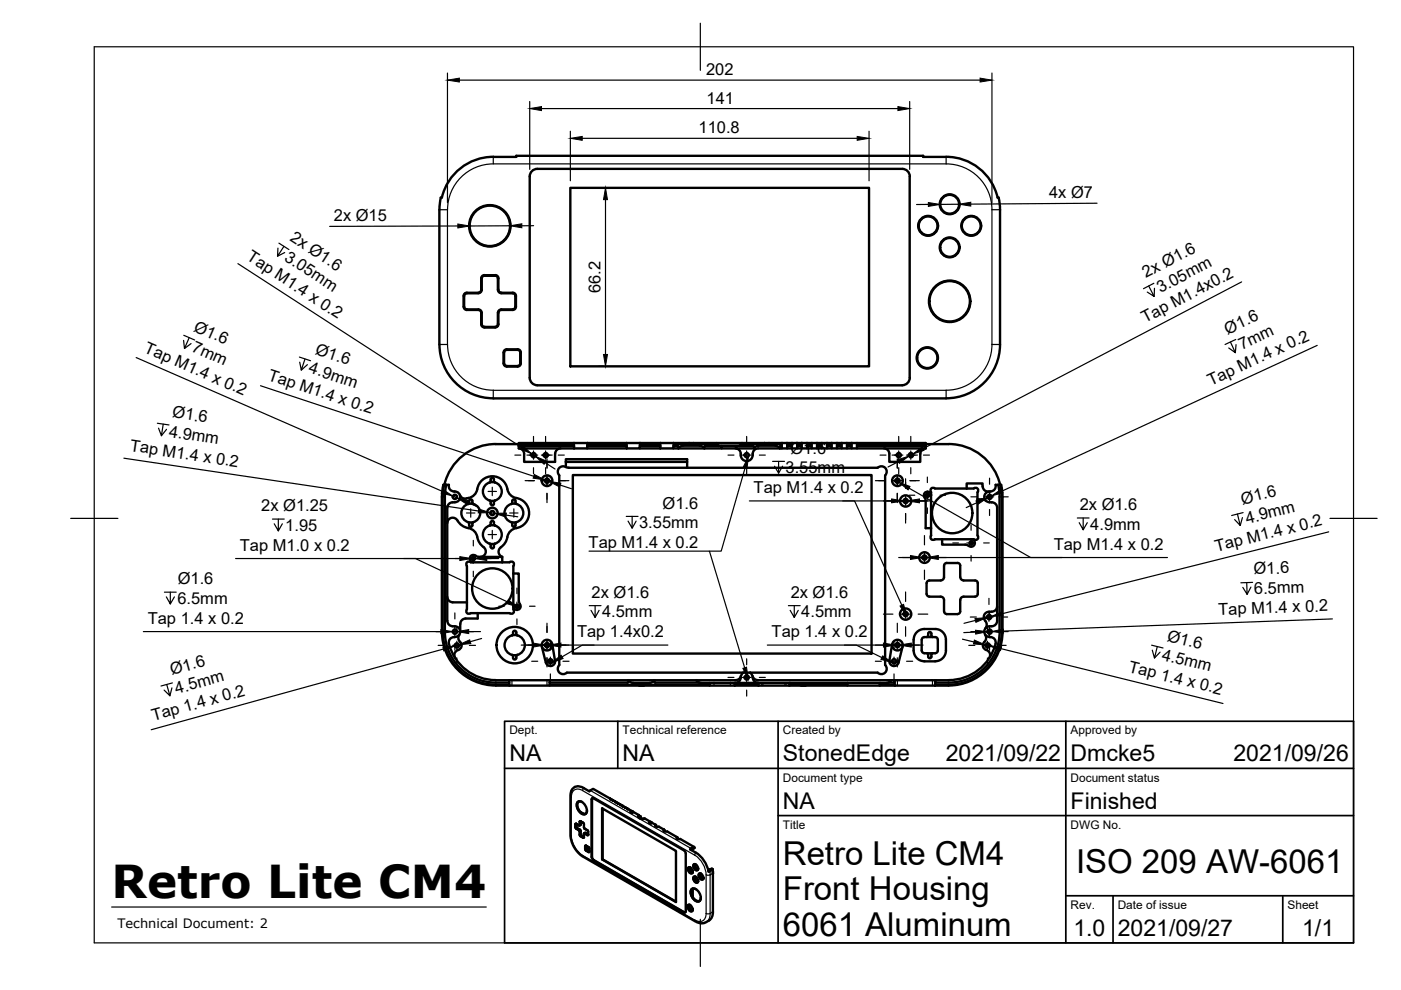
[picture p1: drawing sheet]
<svg xmlns="http://www.w3.org/2000/svg" width="297mm" height="210mm" viewBox="0 0 297 210" stroke-linecap="round" stroke-linejoin="round" font-family="sans-serif">
<!-- layer: Visible -->
<g fill="none" stroke="#000" stroke-width=".51">
<path d="M104.6 33.3h4.9v-.3h86.2v.3h4.9M104.6 33.2a11.2 11.2 0 0 0-10.9 8.7M112.6 36.5l.8-.6 .5-.1h77.4a1.57 1.57 0 0 1 1.6 1.6v42.7a1.63 1.63 0 0 1-1.6 1.6h-77.4a1.6 1.6 0 0 1-1.6-1.6v-42.7zM120.9 39.8h63.4v37.9h-63.4zM200.6 33.2a11.2 11.2 0 0 1 10.9 8.7M93.2 44.5v28.5M93.5 41.9h.2M93.5 41.9l-.3 2.6M102 59v2.5M102.1 59v2.5M102.2 59l.2-.5h.3h2.3h.3l.3 .5M102.7 58.3h2.3"/>
<path d="M102.7 58.3a.69 .69 0 0 0-.7 .7M105 58.3a.69 .69 0 0 1 .7 .7M105.6 59v2.5M105.7 59v2.5M211.5 41.9h.2M211.7 41.9l.3 2.6v28.5a11.4 11.4 0 0 1-11.4 11.4M93.2 73a11.4 11.4 0 0 0 11.4 11.4M99 65.6h2.4a.71 .71 0 0 1 .7 .7l.1 2.4 .2 .5 .3 .1M102 61.5a.64 .64 0 0 1-.6 .6h-2.4a.69 .69 0 0 0-.7 .7v2.2a.69 .69 0 0 0 .7 .7h2.4a.6 .6 0 0 1 .6 .6v2.4a.69 .69 0 0 0 .7 .7h2.3a.72 .72 0 0 0 .7-.7M102.1 61.5a.75 .75 0 0 1-.7 .7h-2.4l-.5 .3-.1 2.5 .1 .3 .5 .3M102.7 69.3h2.3M105.6 66.3v2.4l-.3 .5-.3 .1"/>
<path d="M105.6 61.5a.75 .75 0 0 0 .7 .7h2.4l.5 .3 .1 2.5-.3 .5-.3 .1M105.7 66.3v2.4M105.7 61.5a.6 .6 0 0 0 .6 .6h2.4a.65 .65 0 0 1 .7 .6v2.3a.69 .69 0 0 1-.7 .7h-2.4a.6 .6 0 0 0-.6 .6M106.9 74.8v2.2M106.9 74.7l.1-.2 .4-.3 2.6 .1 .3 .5v2.2l-.1 .3-.5 .3h-2.2l-.3-.1-.3-.5M107.4 74.1h2.3M107.5 74.1a.69 .69 0 0 0-.7 .7v2.2a.69 .69 0 0 0 .6 .7h2.3a.69 .69 0 0 0 .7-.7v-2.2a.65 .65 0 0 0-.7-.7M108.7 65.6h-2.4a.71 .71 0 0 0-.7 .7M104.6 84.5h96M105.1 94.2h4.9M105.1 94.1a11.2 11.2 0 0 0-10.9 8.7M110 94.6v.5h11.7"/>
<path d="M110 94.6h11.7M110 95.1a1.13 1.13 0 0 1 1.1 1.1v1.7h6.6v-1.7M118.8 95.1a1.13 1.13 0 0 0-1.1 1.1M120 97.9v-.5h25.7v1.8M120 97.9h25.7M120 97.9v1.1M120 99h.1M120 99a1.14 1.14 0 0 0-1.5 .3 1.14 1.14 0 0 0 .1 1.5v40.2a1.13 1.13 0 0 0 0 1.6 1.13 1.13 0 0 0 1.6 0M120 99l.6 .2h65.5a1.13 1.13 0 0 1 1.6 0 1.13 1.13 0 0 1 0 1.6v40.2a1.13 1.13 0 0 1 0 1.6 1.13 1.13 0 0 1-1.6 0M121.7 93.9h2.8M121.7 94.1h-11.7v.5M121.7 93.9h-11.7v.2"/>
<path d="M121.7 94.1v1M121.7 93.9v.2M121.7 95.1h2.8v-.5h8.4v.5M124.5 95.1h8.4M124.5 93.9h8.3M124.5 93.9v.2M124.5 94.1v.5M124.5 94.1h8.3M132.8 94.1v.5M132.8 93.9h2.9M132.9 93.9l-.1 .2M135.7 95.1h4.3"/>
<path d="M135.7 94.1v.5M135.7 94.1h4.3M135.7 93.9h4.3M135.7 93.9v.2M140 93.9h6.1M140 94.1v1M140 93.9v.2M140 94.6h-4.3v.5h-2.8M142.8 93.9v.2M142.8 94.1v.5M142.8 94.1h9.2M143.6 94.6h-.8v.5h-2.8"/>
<path d="M143.6 94.5l.3 .2v.3M143.9 95l-.1 .1M143.9 95l.4-.4 .5-.1h3.6l.5 .1 .4 .4M146.1 93.9h1zM147.1 93.9h4.7l.2 .2M149.3 95v.1M151.8 93.9h5.5M152 94.1l.4 .5M152.4 94.5h4.4M153 94.6l-3.5-.1-.2 .2v.3M153 94.6v.5h-10.2M153 94.6h6.6"/>
<path d="M156.1 94.6v.5h-3.1M156.8 94.6l.4-.5h8.6v.5M159.6 94.5l.3 .2v.3M159.9 95l.4-.4 .5-.1h3.6l.5 .1 .4 .4M159.9 95l-3.8 .1M162.1 93.9h1zM162.1 93.9h-4.8l-.1 .2M163.1 93.9h2.7M165.3 95l.1 .1M165.8 94.6h-.4l-.1 .4M165.8 94.6v.5M165.8 93.9h1.1"/>
<path d="M165.8 93.9v.2M166.9 93.9h1M166.9 93.9v.2M166.9 94.6v-.5h1v.5M166.9 95.1v-.5h1v.5M167.9 93.9h1.1M167.9 93.9v.2M169 93.9h2.1M169 93.9v.2M169 94.6v-.5h1v.5M169 95.1v-.5h1v.5M170 93.9v.2"/>
<path d="M171.1 93.9v.2M171.1 93.9h1M171.1 94.6v-.5h1v.5M171.1 95.1v-.5h1v.5M172.1 93.9h1.1M172.1 93.9v.2M173.2 93.9v.2M173.2 93.9h1M173.2 94.6v-.5h1v.5M173.2 95.1v-.5h1v.5M174.2 93.9h1.1M174.2 93.9v.2"/>
<path d="M175.3 93.9v.2M175.3 93.9h1M175.3 94.6v-.5h1v.5M175.3 95.1v-.5h1v.5M176.3 93.9h1.1M176.4 93.9l-.1 .2M177.4 93.9l.1 .2M177.4 93.9h1.1M177.5 94.6v-.5h.9v.5M177.5 94.6h.9v.5M177.5 94.6v.5M178.5 93.9h2.1"/>
<path d="M178.5 93.9v.2M179.6 93.9v.2M179.6 94.6v-.5h1v.5M179.6 95.1v-.5h1v.5M180.6 93.9h15.7v.2M180.6 93.9v.2M181.7 93.9v.2M181.7 94.6v-.5h14.6v.5M187.4 95.1a1.13 1.13 0 0 1 1.2 1.1v1.7h6.5v-1.7a1.18 1.18 0 0 1 1.2-1.1M196.3 95.1h-35.6a1.21 1.21 0 0 0-1.1 1.4 1.27 1.27 0 0 1-1.4 1.3 1.27 1.27 0 0 1-1.1-1.6 1.13 1.13 0 0 0-1.2-1.1M196.3 94.6h-14.6v.5M196.3 94.2h4.8"/>
<path d="M196.3 94.6v.5M201.1 94.1a11.2 11.2 0 0 1 10.9 8.7M93.7 105.4v28.5M94.2 102.8l-.3 2.5v28.6a11.3 11.3 0 0 0 11.2 11.3h2.9v-.5M94.6 102.8l-.3 2.6v28.5a10.8 10.8 0 0 0 10.8 10.8h2.9v-.5M95.1 102.8h-1.1l-.3 2.6M95.2 102.8a1.17 1.17 0 0 0 1.2 1.4M96.4 106.5a1.24 1.24 0 0 0-1.6 1.1v24a1.29 1.29 0 0 0 1.6 1.2M96.4 104.2a1.13 1.13 0 0 1 1.2 1.2 1.13 1.13 0 0 1-1.2 1.1M97 110.3a1.13 1.13 0 0 0-1.3-.5 1.13 1.13 0 0 0-.9 1.1M97 110.3l1 1.1 1.3 .6M97.5 105a1.27 1.27 0 0 0 1.8 .6"/>
<path d="M99.3 110.7l.1 .1 .1 .6a.35 .35 0 0 0 .3 .3 .35 .35 0 0 0 .4-.3M99.3 106.9a2 2 0 0 1 2.5 1.9 2 2 0 0 1-2.5 1.9M99.3 106.9a2 2 0 0 0-1.5 1.9 2 2 0 0 0 1.5 1.9M99.3 112a2.47 2.47 0 0 1 2 2.4 3.2 3.2 0 0 0 1.2 1.6M100.1 106.2v.4M100.1 111v.4M100.2 106.6l.2 .3M100.2 106.2a.35 .35 0 0 0-.4-.3 .35 .35 0 0 0-.3 .3v.4l-.2 .3M100.4 110.7l-.2 .3M101.5 118.1h5v1.1M101.5 118.1l-.5-.1a.79 .79 0 0 0-1.3 0 .79 .79 0 0 0 .7 1.2M102.5 116a1.13 1.13 0 0 1 .4 1.3 1.13 1.13 0 0 1-1 .8"/>
<path d="M103.8 102.3a2 2 0 0 0-1.4 1.9 2 2 0 0 0 1.4 1.9M103.8 111.4a2 2 0 0 0-1.4 2 2 2 0 0 0 1.4 1.9M104 102v-.4a.35 .35 0 0 1 .4-.3 .35 .35 0 0 1 .3 .3v.4M104 102l-.2 .3M104.7 102l.2 .3M104.9 102.3a2 2 0 0 1 1.5 1.9 2 2 0 0 1-1.5 1.9M104.9 102.3h-1.1M104.9 111.4a2 2 0 0 1 1.5 2 2 2 0 0 1-1.5 1.9M104.9 111.4h-1.1M104.9 106.1h-1.1M104.9 115.3h-1.1M104.9 106.1l-.1 .1-.1 .6a.34 .34 0 0 1-.3 .3 .34 .34 0 0 1-.4-.3v-.6l-.2-.1"/>
<path d="M104.9 115.3l-.2 .3v.3a.35 .35 0 0 1-.3 .4 .35 .35 0 0 1-.4-.4v-.3l-.2-.3M104.9 111.4l-.2-.2v-.4a.35 .35 0 0 0-.3-.4 .35 .35 0 0 0-.4 .4v.4l-.2 .2M106.2 116a1.13 1.13 0 0 0-.5 1.1 1.13 1.13 0 0 0 .8 1M107.6 113.9a3.2 3.2 0 0 1-1.4 2.1M107.6 103.7a3.3 3.3 0 0 0-3.5-2.7 3.3 3.3 0 0 0-3 3.2 2.28 2.28 0 0 1-1.8 1.4M107.6 103.7a2.56 2.56 0 0 0 2.5 2.1 3.3 3.3 0 0 1 2 3.6 3.3 3.3 0 0 1-3.1 2.7 2.28 2.28 0 0 0-1.4 1.8M108.4 106.9a2 2 0 0 0-1.4 1.9 2 2 0 0 0 1.4 1.9M109.5 106.9a2 2 0 0 1 1.5 1.9 2 2 0 0 1-1.5 1.9M109.5 106.9h-1.1M109.5 110.7h-1.1M109.5 110.7l-.1 .1-.1 .6a.34 .34 0 0 1-.4 .3 .34 .34 0 0 1-.3-.3l-.1-.6-.1-.1M109.5 106.9l-.2-.3v-.4a.35 .35 0 0 0-.3-.3 .35 .35 0 0 0-.4 .3v.4l-.2 .3"/>
<path d="M121.5 100.7h63.3v37.9h-63.3zM197.4 104.4v9.1M197.4 105a.8 .8 0 0 0-1.2-.7 .8 .8 0 0 0 0 1.4l.1 6.3h1.1M197.4 104.4a.56 .56 0 0 1 0-.8 .56 .56 0 0 1 .8 0h8.2a.56 .56 0 0 1 .8 0 .56 .56 0 0 1 0 .8M199.7 114.3v1.2h4.9l.6 .1a.82 .82 0 0 0 1.4 0 .82 .82 0 0 0-.7-1.3M200.2 119.9v2.4a.75 .75 0 0 1-.8 .8h-2.4l-.5 .3v.2M200.2 119.9l.3-.5h.2h2.6l.3 .5v2.4a.71 .71 0 0 0 .7 .8M207.2 104.4v9.1a.56 .56 0 0 1 0 .8 .56 .56 0 0 1-.7 0h-8.3a.57 .57 0 0 1-.8 0 .57 .57 0 0 1 0-.8M207.2 105.9a1.97 1.97 0 0 1 1.8 .3M208.3 103.1v-.6h-3.3v1.1M208.3 103.1a1.13 1.13 0 0 0 1.3 1.1M210 104.2a1.18 1.18 0 0 0-1.3 1.3 1.18 1.18 0 0 0 1.6 1 1.13 1.13 0 0 1 1.1 1.1v24a1.27 1.27 0 0 1-1.6 1.2 1.15 1.15 0 0 0-1.1 1.2 1.15 1.15 0 0 0 1.3 1.1"/>
<path d="M211.1 102.8a1.13 1.13 0 0 1-1.1 1.4M211.1 102.8h1.2l.2 2 .1 29.1a11.4 11.4 0 0 1-11.5 11.4M211.6 102.8l.3 2.6M211.9 105.4v28.5M212.1 102.8l.3 2.6v28.5a11.3 11.3 0 0 1-11.3 11.3M93.7 133.9a11.5 11.5 0 0 0 11.4 11.5h30.4M94.8 126.6a1.13 1.13 0 0 0 1.2 1.1h3M96.4 135.1a1.15 1.15 0 0 0-1.2 1.4 10.3 10.3 0 0 0 9.9 7.7h11.4M96.4 132.8a1.13 1.13 0 0 1 1.2 1.1 1.13 1.13 0 0 1-1.2 1.2M97.4 134.6a1.25 1.25 0 0 0 .3 1.7 1.07 1.07 0 0 1-.8 1.6l-.4 .4-.2 .5 .2 .7M98.7 131.1a1.13 1.13 0 0 0-1.1 1.2v1.6M99.8 130h8.2"/>
<path d="M99.8 130a.57 .57 0 0 1-.8 0 .57 .57 0 0 1 0-.8v-9.2a.56 .56 0 0 1 0-.8 .56 .56 0 0 1 .8 0h8.2a.57 .57 0 0 1 .8 0 .57 .57 0 0 1 0 .8v9.2a.56 .56 0 0 1 0 .8 .56 .56 0 0 1-.8 0M101.3 130v1.1h-2.6M108.6 134.7a2.15 2.15 0 0 0-1.6 2.1 2.15 2.15 0 0 0 1.6 2.1M108.8 134.1a.35 .35 0 0 1 .3-.4 .35 .35 0 0 1 .4 .4M108.8 134.1v.3l-.2 .3M108.8 121.6h1.2v5.8l.2 .7M109.5 134.1v.5l.2 .1M109.7 134.7a2.15 2.15 0 0 1 1.6 2.1 2.15 2.15 0 0 1-1.6 2.1M109.7 134.7h-1.1M109.7 138.9h-1.1M109.7 138.9l-.2 .1v.5a.34 .34 0 0 1-.4 .3 .34 .34 0 0 1-.3-.3l-.1-.5-.1-.1M110.2 128.1a.77 .77 0 0 1-.3 1.2 .77 .77 0 0 1-1.1-.8"/>
<path d="M117.1 136.6l.6 3.4a1.01 1.01 0 0 1-.8 1.2 1.01 1.01 0 0 1-1.2-.7l-.8-3.4M189.1 136.6l-.5 3.4a1.01 1.01 0 0 0 .8 1.2 1.01 1.01 0 0 0 1.1-.7M191.4 137.1l-.9 3.4M193.7 135.7v2.2M193.7 137.9a2.28 2.28 0 0 0 2.3 2.3M196 135.1h2.3l.5 .3v.3v2.2l-.2 .5-2.6 .1M196 133.4h2.3a2.28 2.28 0 0 1 2.3 2.3v2.2a2.28 2.28 0 0 1-2.3 2.3h-2.3M196 135.1l-.3 .1-.3 .5v2.2l.3 .5 .3 .1M196 133.4a2.28 2.28 0 0 0-2.3 2.2M196.4 123.6v2.3M196.5 125.9l.2 .5 .3 .1M196.5 138.5l.2 .1 .1 .6"/>
<path d="M196.8 139.2a.35 .35 0 0 0 .3 .4 .35 .35 0 0 0 .4-.4M197 126.5h2.4a.71 .71 0 0 1 .8 .7v2.4M197.5 134.4v.4M197.5 138.8v.4M197.5 134.8l.3 .3M197.5 134.3a.35 .35 0 0 0-.4-.3 .35 .35 0 0 0-.3 .3l-.1 .6-.2 .2M197.8 138.5l-.3 .3M200.2 129.6l.3 .5 .2 .1M200.7 130.2h2.3M204.3 123.1h2.4M204.3 126.5h2.4M204.3 126.5a.71 .71 0 0 0-.7 .7v2.4l-.3 .5-.3 .1"/>
<path d="M206.7 123.1l.5 .3 .1 .2v2.3l-.3 .5-.3 .1M208.9 134.6a1.25 1.25 0 0 1-.4 1.7 1.07 1.07 0 0 0 .9 1.6l.3 .4 .2 .5-.2 .7M208.9 131.6a1.13 1.13 0 0 1 0 1.6M210 135.1a1.14 1.14 0 0 1 1.1 1.4 10.3 10.3 0 0 1-10 7.7M211.4 128.5a1.3 1.3 0 0 1-1.7 1.2 1.13 1.13 0 0 0-1 .7 1.13 1.13 0 0 0 .2 1.2M211.9 133.9a10.8 10.8 0 0 1-10.8 10.8M108 145.2v.2M116.5 145.2v.2M116.5 144.7v.5h34v-.4h-1.9M116.5 144.7h16.5M120.2 142.6h65.9M133.2 144.2h-16.7v.5"/>
<path d="M133.2 144.2l.1 .1M133.3 144.3v.3l-.3 .1M133.3 144.3l.4 .3 .5 .2M134.2 144.8h3.6M135.5 145.4h1zM136.5 145.4h19.3M138.7 144.3l-.4 .3-.5 .2M138.7 144.3v.3l.2 .1h9.3M138.7 144.2v.1M147.6 144.2l.4 .4 .6 .2M150.5 144.8h5.3M150.5 145.2v.1"/>
<path d="M150.5 145.2v.2M155.8 145.2v.2M155.8 144.8h4.9v.4h-4.9zM155.8 145.4h5M155.8 145.2v.1M157.1 143.3a1.18 1.18 0 0 1-1.1 .9h-22.8M157.6 142.6l-.5 .7a1.24 1.24 0 0 1-1.2 1.5M159 142.6l.4 .5 .2 .5a1.18 1.18 0 0 0 1.1 1.2M159.6 143.3a1.19 1.19 0 0 0 1.1 .9h40.4M160.7 144.8h6.7M160.8 145.2v.1M160.8 145.4h9"/>
<path d="M167.4 145.2v.1M167.4 144.8h12.3v.4h-12.3zM169.8 145.4h1zM179.7 145.2v.2h-8.9M179.7 144.8h6.8M179.7 145.4h6.8M186.5 145.2v.2h11.7M189 144.2l-.4 .4-.6 .2M189.7 144.7v.5h-3.2v-.4h1.5M189.7 144.2v.5h-1.3M189.7 145.2v.2M198.2 145.4h2.9"/>
<path d="M198.3 144.7v.5h2.8M198.3 144.2v.5h2.8M198.3 145.2l-.1 .2M122 174.7v.7M122 175.4l.2 .3 .5 .4M122 175.4l.9 .7 .1 .9M122.2 174.6l-.2 .1M122.2 174.7h-.2M122.2 174.7l.1 .7 .8 .6v.9M122.5 170a1.32 1.32 0 0 1 1.7 1 1.18 1.18 0 0 1-.2 1.7 1.88 1.88 0 0 1-1.5-2.7zM122.7 170a1.75 1.75 0 0 0 1.5 2.5M122.8 176.1l.1 .9"/>
<path d="M123 177l.1 .2 .6 .4 .1-.1M123.1 174.1l.5 .3 .2 .3M123.1 174.1l-.2 .1v.7l-.1 .1M123.1 172.2l.7 .4M123.1 174.1l-.1 .1-.1 .8-.7-.3M123.1 174.2v.7l-.2 .1M123.1 176.9l.7 .5M123.4 170a.74 .74 0 0 0-1 .1 .74 .74 0 0 0 0 1 1.79 1.79 0 0 0 1.6 1.5l.4-.4 .1-.3M123.8 174.7l.2 1M124 175.7l.7 .5v.9l-.7-.4M124 175.7h.1M124 176.7l-.2 .1v.8l-.7-.3-.2-.3"/>
<path d="M124 176.7l.6 .3M124 176.7l-.2 .1M124.1 179.4v.6l.1 .3M124.1 179.4l.2 .9M124.2 176.6l.5 .4h-.1M124.2 176.6l-.4 .1M124.2 179.3l-.1 .1M124.3 179.3l-.2 .1M124.5 179.4l.1 .7M124.8 179.6l-.5-.3 .6 .4 .1 .9-.2 .1M125.2 167.6l.6-.3 3.6 2M125.2 167.6l-.3 .2a3.1 3.1 0 0 0-3.1-.9l-.6 .7-.3 1v8.6l.5 1.9 1.1 1.6 1 .9 23.9 13.8 1.3 .4 .9-.2a2.33 2.33 0 0 0 1.6-2.3l-.1-9"/>
<path d="M125.4 169.5v12.2M125.4 169.5l.2-.3 .2 .1 19.2 11M125.6 169.2l-.1 12.5M127.7 171.4v10.8v-10.8l15.6 9v10.9l-15.6-9.1M129.4 169.3l.5 .3M129.4 169.3h.1M129.4 169.4v.1M129.4 169.3v.2M129.5 169.4v.1M129.9 169.6l.5 .3M129.9 169.6v.2M129.9 169.7v.1"/>
<path d="M130 169.7v.1M130.4 169.9l.3 .2M130.4 169.9h.1M130.5 170.1h.1M130.5 170v.1M130.7 170.1l.3 .3M130.9 170.2l.3 .2M131 170.3v.1M131.2 170.4l.3 .1M131.5 170.5l.5 .3M131.5 170.5v.1M131.6 170.6v.1"/>
<path d="M132 170.8l.5 .4M132 170.8v.1M132.1 171h.1M132.5 171.1l.3 .2M132.6 171.3h.1M132.8 171.3l.2 .1M133 171.4l2.5 1.4 .2 .7M133 171.4l.1 .1M133.1 171.5v.1M133.8 172.3h.3M133.8 172.3l.1-.1 .2 .1M134 172l-.4 .2 .3 .1 .3-.2"/>
<path d="M135.4 172.8l-.1 .2a1.11 1.11 0 0 0 1.5 .6l1.4 .8M135.5 172.9l.3 .2-.1 .2M135.6 173l-.1 .2M135.8 173.1l.1 .4 .8 .1M137.7 174.6h.3M137.7 174.6l.2-.2 .1 .2M137.9 174.2l-.3 .2 .2 .2 .4-.2M138.2 174.4l.8 .5M139 174.9h.1M139 174.9l-.1 .1a.49 .49 0 0 0 .8 .3M139 174.9l.1 .1M139 174.9l.1 .2"/>
<path d="M139.1 175.1l-.1 .1M139.7 175.3l1.1 .6-.1 .1a.49 .49 0 0 0 .8 .3l2 1.2M140.8 175.9l.1 .1M140.8 176l.1 .2M140.9 176.1l-.2 .1M143.6 177.6v.1l-.1 .1M143.6 177.6l-.1-.1-.1 .1a.49 .49 0 0 0 .8 .3l3 1.7M143.6 177.6h.1M147.1 179.5l-.8 .6 1.2 .7M147.2 179.7v.1l-.7 .4M124.2 180.4l.6 .3M124.3 180.3l.5 .3"/>
<path d="M124.6 180.1l.2 .3M124.6 180.3l.4 .1M125 180.5l-.1 .1M125.4 181.7l.4 .7 19.2 11M125.5 181.7l.4 .6M125.9 182.4l19.4 11M127.7 182.2l15.6 9M145 180.3l.4 .7M145.4 181v12.2l-.2 .3-.2-.1M145.9 184a.73 .73 0 0 1 .8 .3 .73 .73 0 0 1-.1 .9l-.6-.4zM145.9 191.8a.92 .92 0 0 1 .8 1.4 .92 .92 0 0 1-.8-1.4zM146.2 191.8v.5l.4 .7"/>
<path d="M146.2 183.9l.1 .4 .3 .5M146.3 191.9l-.2-.1a.77 .77 0 0 0-.1 .9 .77 .77 0 0 0 .8 .4l.1-.3M146.4 183.9h-.3a.72 .72 0 0 0-.1 .8 .72 .72 0 0 0 .8 .4l.1-.3M146.4 192.9l.4 .1M146.4 184.9l.3 .1M146.6 193v.1M146.6 184.8v.2M146.6 188.5a1.32 1.32 0 0 1 1.8 1 1.18 1.18 0 0 1-.3 1.6 1.88 1.88 0 0 1-1.5-2.6zM146.8 185l-.1 .1M146.8 193h.1M146.8 188.4a1.75 1.75 0 0 0 1.5 2.6M146.8 185h.1"/>
<path d="M146.9 185h.1M146.9 188.4l-.1 1.7M147.1 183.3a.73 .73 0 0 1 .8 .4 .73 .73 0 0 1-.1 .8l-.7-.4zM147.1 185.9a.73 .73 0 0 1 .8 .4 .73 .73 0 0 1-.1 .9l-.7-.5zM147.4 183.2v.5l.4 .6M147.4 185.8v.5l.4 .6M147.5 183.3l-.2-.1a.72 .72 0 0 0-.1 .9 .72 .72 0 0 0 .7 .3l.1-.2M147.5 185.9l-.2-.1a.72 .72 0 0 0-.1 .9 .72 .72 0 0 0 .7 .3l.1-.2M147.5 188.5a.74 .74 0 0 0-.9 .1 .74 .74 0 0 0-.1 1 1.79 1.79 0 0 0 1.6 1.5l.4-.4 .1-.3M147.5 180.8a6.9 6.9 0 0 1 2.8 4l.8-.4M147.6 184.2l.2 .2 .2-.1M147.6 186.9l.2 .1 .2-.1"/>
<path d="M147.7 184.3v.1M147.7 186.9v.1M148 184.3h.1M148 186.9h.1M148.2 185.3a.73 .73 0 0 1 .8 .3 .73 .73 0 0 1-.1 .9l-.7-.4zM148.5 185.2v.5l.4 .6M148.7 185.2h-.3a.72 .72 0 0 0-.1 .8 .72 .72 0 0 0 .8 .4l.1-.3M148.7 186.2l.3 .2M149.1 186.3h-.2M149.1 186.3h.1M150.5 184.3l-.4 .2M151.1 184.2v.1"/>
<path d="M151.1 184.3l-.2-.2-.7 .5M151.1 184.3v.1M151.1 184.4l.1 .8"/>
<circle cx="103.9" cy="47.9" r="4.4"/>
<circle cx="103.9" cy="47.9" r="4.3"/>
<circle cx="196.8" cy="47.9" r="2.11"/>
<circle cx="196.8" cy="47.9" r="2"/>
<circle cx="201.3" cy="43.3" r="2.11"/>
<circle cx="201.3" cy="52.5" r="2.11"/>
<circle cx="201.3" cy="43.3" r="2"/>
<circle cx="201.3" cy="52.5" r="2"/>
<circle cx="205.9" cy="47.9" r="2.11"/>
<circle cx="205.9" cy="47.9" r="2"/>
<circle cx="196.6" cy="75.9" r="2.25"/>
<circle cx="196.6" cy="75.9" r="2.15"/>
<circle cx="201.3" cy="63.9" r="4.4"/>
<circle cx="201.3" cy="63.9" r="4.3"/>
<circle cx="113.1" cy="96.5" r=".46"/>
<circle cx="115.7" cy="96.5" r=".46"/>
<circle cx="158.3" cy="96.5" r=".46"/>
<circle cx="190.6" cy="96.5" r=".46"/>
<circle cx="193.1" cy="96.5" r=".46"/>
<circle cx="96.4" cy="105.4" r=".46"/>
<circle cx="100.4" cy="118.4" r=".35"/>
<circle cx="104.4" cy="108.8" r=".46"/>
<circle cx="104.4" cy="108.8" r="1.13"/>
<circle cx="116" cy="101.9" r=".46"/>
<circle cx="116" cy="101.9" r="1.13"/>
<circle cx="190.3" cy="101.9" r=".46"/>
<circle cx="190.3" cy="101.9" r="1.13"/>
<circle cx="192" cy="106.2" r=".46"/>
<circle cx="192" cy="106.2" r="1.2"/>
<circle cx="196" cy="118.2" r=".46"/>
<circle cx="196" cy="118.2" r="1.13"/>
<circle cx="196.6" cy="105" r=".35"/>
<circle cx="201.9" cy="108.8" r="4.3"/>
<circle cx="205.9" cy="115.1" r=".35"/>
<circle cx="209.8" cy="105.4" r=".46"/>
<circle cx="96.4" cy="133.9" r=".46"/>
<circle cx="96.9" cy="136.8" r=".46"/>
<circle cx="104.4" cy="124.8" r="4.3"/>
<circle cx="109.1" cy="136.8" r="3.9"/>
<circle cx="109.6" cy="128.5" r=".35"/>
<circle cx="116" cy="136.8" r=".46"/>
<circle cx="116" cy="136.8" r="1.13"/>
<circle cx="190.3" cy="136.8" r=".46"/>
<circle cx="190.3" cy="136.8" r="1.13"/>
<circle cx="192" cy="130.2" r=".46"/>
<circle cx="192" cy="130.2" r="1.2"/>
<circle cx="209.4" cy="136.8" r=".46"/>
<circle cx="209.7" cy="130.8" r=".46"/>
<circle cx="209.8" cy="133.9" r=".46"/>
<circle cx="116.7" cy="140.2" r=".46"/>
<circle cx="158.3" cy="143.6" r=".46"/>
<circle cx="189.6" cy="140.2" r=".46"/>
</g>
<!-- layer: Visible Narrow -->
<g fill="none" stroke="#000" stroke-width=".25">
<path d="M104.6 33.3v1.4h96v-1.4M104.6 34.7a9.7 9.7 0 0 0-9.7 9.8M200.6 34.7a9.7 9.7 0 0 1 9.7 9.8M93.2 44.5h1.7M94.9 44.5v28.5M102 59h.1M102.7 58.3v.2M105 58.3v.2M105.6 59h.1M210.3 44.5h1.7M210.3 44.5v28.5M93.2 73h1.7"/>
<path d="M94.9 73a9.7 9.7 0 0 0 9.7 9.7M98.3 62.8h.1M98.3 65h.1M99 62.1v.1M99 65.6v.1M101.4 62.1v.1M101.4 65.6v.1M102 61.5h.1M102 66.3h.1M102 68.7h.1M102.7 69.3v.1M105 69.3v.1"/>
<path d="M105.6 61.5h.1M105.6 66.3h.1M105.6 68.7h.1M106.3 62.1v.1M106.3 65.6v.1M106.8 74.8h.1M106.8 77h.1M107.4 74.1v.1M107.4 77.6v.1M108.7 62.1v.1M108.7 65.6v.1M109.3 62.8h.1"/>
<path d="M109.3 65h.1M109.7 74.1v.1M109.7 77.6v.1M110.3 74.8h.1M110.3 77h.1M210.3 73a9.7 9.7 0 0 1-9.7 9.7M210.3 73h1.7M104.6 82.8h96v1.7M104.6 82.8v1.7M93.7 105.4h.2M212.4 105.4h.2M93.7 133.9h.2"/>
<path d="M212.4 133.9h.2M105.1 145.2v.2M108.5 144.2v1.2M116 144.2v1.2M151.4 144.8v.6M154.9 144.8v.6M160.9 144.8v.6M161.5 144.8v.6M161.8 144.8v.6M166.4 144.8v.6M166.7 144.8v.6M167.3 144.8v.6"/>
<path d="M190.3 144.2v1.2M197.7 144.2v1.2M201.1 145.2v.2M120.9 177l.2 .2M120.9 168.8l.2 .2M121.1 169v8.2M121.1 177.2a5.3 5.3 0 0 0 2.4 4.2M122.2 174.7h-.2M122.2 175.3l-.2 .1M122.4 175.5l-.2 .2M122.7 175h.1M123 175.9l-.3 .2"/>
<path d="M123.1 174.1h.1M123.1 174.1l-.2 .1M123.1 176.2l-.2 .1M123.1 176.9l-.2 .1M123.1 174.8l-.2 .1M123.3 177.1l-.2 .2M123.5 167.6l23.8 13.7M123.7 167.1l-.2 .5a1.47 1.47 0 0 0-1.7-.1 1.47 1.47 0 0 0-.7 1.5M123.8 177.5l-.2 .1M124 175.7h.1M124 176.7h.1M124.2 176.6l-.2 .1"/>
<path d="M124.2 179.3h.1M124.3 179.3l-.2 .1M124.5 179.9l-.4 .2M124.7 177l-.2 .1M125.2 167.6l21.3 12.3M125.5 169.5h-.1M123.5 181.4l23.8 13.7M123.5 181.4l.2 .2M124.6 180.1l-.4 .3M124.7 180.2l-.1 .1M124.8 180.3l-.1 .1M125 180.5l-.2 .2"/>
<path d="M125 180.4h-.1M125.5 181.7h-.1M125.9 182.4h-.1M145.1 193.4h-.1M146.5 192.8l-.1 .1M146.6 184.8l-.2 .1M146.6 193h-.1M146.6 184.9l-.1 .1M146.8 193l-.1 .1M146.8 185l-.1 .1M146.9 189.9l-.1 .1M147.3 181.3a5.3 5.3 0 0 1 2.4 4.2"/>
<path d="M147.5 180.8l-.2 .5M147.7 184.2h-.1M147.7 186.8l-.1 .1M147.7 186.9h.1M147.7 184.3h.1M148 184.3l-.2 .1M148 186.9l-.2 .1M148.8 186.1l-.1 .1M148.9 186.2l-.1 .1M149.1 186.3l-.1 .1M149.7 185.5v8.2a1.46 1.46 0 0 1-.7 1.5 1.46 1.46 0 0 1-1.7-.1l.1 .2M149.7 185.5h.9"/>
<path d="M149.7 193.7h.9a2.09 2.09 0 0 1-.9 1.8M150.5 184.7l.1 .8M151.2 185.2l-.6 .3v8.2l.6-.4"/>
</g>
<!-- layer: Border -->
<path d="M20 9.9h267v190h-267zM148.5 4.9v10M15 109.9h10M282 109.9h10M148.5 194.9v10" fill="none" stroke="#000" stroke-width=".25"/>
<!-- layer: TitleBlock -->
<path d="M107 152.9h180v47h-180zM131 152.9v10M165 152.9v47M226 152.9v47M107 162.9h180M165 172.9h122M226 189.9h61M236 189.9v10M272 189.9v10" fill="none" stroke="#000" stroke-width=".36"/>
<!-- layer: Dimensions -->
<g fill="none" stroke="#000" stroke-width=".25">
<path d="M94.9 15.5v27.5M97.4 17h110.4M210.3 15.5v27.5M112.3 21.5v14.4M114.8 23h75.6M120.9 27.8v10.5M123.4 29.3h58.3M126.9 39.8h1.1M184.3 27.8v10.5M192.9 21.5v14.4M50.4 55.9l60.2 39M59.1 51.6l2.2 1.3"/>
<path d="M60.2 52.2l-1.4 2.1 .1-1.7M60.4 53.5l-1.6 .8M97.1 47.9l-27.2 .1M108.1 47.9h-8.5M113.1 47.9h-2.5M128.4 42.3v32.9M196.8 43.3l-2.5 .1M203.3 43.3h-4M232.6 43.1l-26.8 .2M263.2 59.8l-67.5 35.3M28.9 75.8l64.8 28.4M39 71.1l2.3 1"/>
<path d="M40.1 71.6l-1 2.3-.2-1.7M40.5 72.8l-1.4 1.1M63.5 75.7l2.3 .8M64.7 76.1l-.8 2.4-.4-1.7M65.2 77.3l-1.3 1.2M126.9 77.7h1.1M243.5 60.6l1.2 2.3-1.5-1M244.6 60.1l-2.2 1.1M244.8 61.1l-.1 1.8M260.9 72.5l1 2.3-1.4-1M262 72l-2.3 1M262.1 73.1l-.2 1.7"/>
<path d="M279.3 73.2l-66.8 30.9M26.3 97.1l75.2 11.2M33.4 89.7l2.4 .4M34.6 89.9l-.4 2.5-.6-1.6M35.3 91l-1.1 1.4M55.2 81.8l58 19.2M112.7 96.2l.8 .5M115.6 98.1l2.1 1.4M163.8 97.8h2.5M165.1 97.8v2.5l-.9-1.5M165.9 98.8l-.8 1.5M190.5 97.9l-2.2 1.1"/>
<path d="M193.5 96.3l-.8 .4M50 118.4h47.5M57.8 110.1h2.5M59 110.1v2.5l-.9-1.5M59.9 111.1l-.9 1.5M96 105.2l.8 .3M99.1 106.5l2.3 1M100 118.4h.7M103.2 118.4h2.5M103.9 108.7l.9 .1M107.3 109.2l2.5 .4M115.5 101.8l.9 .3"/>
<path d="M118.8 102.8l2.4 .8M158.9 106.2h30.1M190.5 118.2h2.5M191.5 106.2h.9M194.9 106.2h2.5M195.5 118.2h.9M198.9 118.2h48.6M207.1 106.6l-2.2 1M210.2 105.1l-.8 .4M228.4 109.8h2.5M229.7 109.8v2.5l-.9-1.5M230.5 110.8l-.8 1.5"/>
<path d="M262.4 109l.6 2.4-1.2-1.2M263.4 109.7l-.4 1.7M263.6 108.7l-2.5 .6M281.7 112.8l-69.1 17.3M30.4 133.9h63.1M34.9 125.6h2.5M36.1 125.6v2.5l-.8-1.6M37 126.5l-.9 1.6M94 137.6l-61.9 17.1M96 133.9h.9M97.3 136.7l-.9 .3M99.4 133.9h2.5"/>
<path d="M102.1 135.4l-2.4 .7M110.5 136.8h2.5M115.5 136.8h.9M118.9 136.8h22.7M124.9 128.4h2.5M126.2 128.4v2.5l-.9-1.5M127 129.4l-.8 1.5M162.7 136.8h24.6M167.2 128.4h2.5M168.4 128.4v2.5l-.9-1.5M169.2 129.4l-.8 1.5M189.8 136.8h.9"/>
<path d="M193.2 136.8h2.5M204.1 135.5l2.4 .6M206.8 131.5l-2.4 .7M206.8 134l-2.5 .1M208.9 136.7l.9 .2M210.1 130.7l-.9 .3M210.2 133.9h-.9M212.2 137.5l47.1 11.7M244.2 136.8l2.4 .6M245.4 137.1l-.6 2.4-.5-1.6M246 138.3l-1.2 1.2M264.3 123.5l.1 2.5-.9-1.5"/>
<path d="M265.2 124.5l-.8 1.5M265.6 123.5l-2.5 .1M282.5 131.2l-69.8 2.6M35.3 145.1l.7 2.4-1.2-1.2M36.4 145.9l-.4 1.6M36.6 144.8l-2.5 .7"/>
</g>
<g fill="#000" stroke="#000" stroke-width=".21">
<path d="M94.9 17l2.5-.4v.8zM207.8 16.6l2.5 .4-2.5 .4zM112.3 23l2.5-.4v.8zM120.9 29.3l2.5-.4v.9zM181.7 28.9l2.6 .4-2.6 .5zM190.4 22.6l2.5 .4-2.5 .4zM97.1 47.5l2.5 .4-2.5 .4zM108.1 47.9l2.5-.5v.9zM128.4 39.8l.4 2.5h-.8zM196.8 42.9l2.5 .4-2.5 .5zM203.3 43.3l2.5-.4v.8zM128 75.2h.8l-.4 2.5z"/>
<path d="M110.8 94.5l1.9 1.7-2.3-1zM113.5 96.7l2.3 1-.4 .7zM190.3 97.5l2.4-.8-2 1.5zM193.5 96.3l2-1.5 .4 .7zM93.9 103.8l2.1 1.4-2.4-.7zM97.5 118l2.5 .4-2.5 .4zM96.8 105.5l2.5 .6-.3 .8zM101.5 107.9l2.4 .8h-2.5zM100.7 118.4l2.5-.4v.8zM104.8 108.8h2.6l-.2 .8zM113.3 100.6l2.2 1.2-2.5-.4zM116.4 102.1l2.5 .4-.3 .7z"/>
<path d="M189 105.8l2.5 .4-2.5 .4zM193 117.8l2.5 .4-2.5 .4zM192.4 106.2l2.5-.4v.8zM196.4 118.2l2.5-.4v.8zM206.9 106.2l2.5-.7-2.1 1.5zM210.2 105.1l2.1-1.4 .4 .8zM93.5 133.5l2.5 .4-2.5 .4zM93.9 137.2l2.5-.2-2.3 1zM96.9 133.9l2.5-.4v.8zM97.3 136.7l2.3-1 .2 .8zM113 136.3l2.5 .5-2.5 .4zM116.4 136.8l2.5-.5v.9z"/>
<path d="M187.3 136.3l2.5 .5-2.5 .4zM190.7 136.8l2.5-.5v.9zM206.6 135.7l2.3 1-2.5-.2zM206.7 131.1l2.5-.1-2.3 .9zM206.8 133.6l2.5 .3-2.4 .5zM209.8 136.9l2.5 .2-.2 .8zM210.1 130.7l2.3-1 .2 .8zM210.2 133.9l2.5-.5 .1 .8z"/>
</g>
<!-- layer: Center Lines -->
<g fill="none" stroke="#000" stroke-width=".25">
<path d="M109.2 96.5h1.2M111.7 96.5h2.3M113.1 92.5v1.3M113.1 95.6v1.8M113.1 99.2v1.2M114.8 96.5h2.3M115.7 92.5v1.3M115.7 95.6v1.8M115.7 99.2v1.2M116 97.3v1.9M118.4 96.5h1.2M154.3 96.5h1.3"/>
<path d="M157.4 96.5h1.8M158.3 92.5v1.3M158.3 95.6v1.8M158.3 99.2v1.2M161 96.5h1.3M186.6 96.5h1.3M189.1 96.5h2.3M190.2 97.3v1.9M190.5 92.5v1.3M190.5 95.6v1.8M190.5 99.2v1.2M192.2 96.5h2.3"/>
<path d="M193.1 92.5v1.3M193.1 95.6v1.8M193.1 99.2v1.2M195.8 96.5h1.3M96.5 118.4h1.2M98.9 108.8h1.8M99.4 118.4h1.8M99.8 107.9v1.8M100.4 114.6v1.2M100.4 117.5v1.8M103 118.4h1.2M103.5 104.2h1.8"/>
<path d="M103.5 113.3h1.8M104.4 103.3v1.8M104.4 112.5v1.7M108.1 108.8h1.7M108.9 107.9v1.8M111.3 101.9h2M115.1 101.9h1.8M116 101v1.8M116 104.6v2M118.6 101.9h2M185.6 101.9h2M187.3 106.2h2"/>
<path d="M189.4 101.9h1.7M190.2 101v1.8M190.2 104.6v2M191.1 106.2h1.8M191.3 118.2h2M192 101.5v2M192 105.3v1.8M192 108.9v2M192.8 105h1.2M192.9 101.9h2M194.7 106.2h2M195.1 118.2h1.8"/>
<path d="M195.7 105h1.8M196 113.6v1.9M196 117.3v1.8M196.6 101.1v1.2M196.6 104.1v1.8M196.6 107.7v1.2M198.7 118.2h1.9M199.3 105h1.2M202 115.1h1.2M205 115.1h1.8M205.8 105.3h1.3M205.9 111.3v1.1"/>
<path d="M205.9 114.2v1.8M205.9 117.8v1.2M208.6 115.1h1.1M208.9 105.3h1.8M209.8 101.4v1.3M209.8 104.5v1.7M209.8 108v1.3M212.5 105.3h1.3M92.5 133.9h1.2M92.9 136.8h1.3M95.5 133.9h1.8M96 136.8h1.7"/>
<path d="M96.4 130v1.2M96.4 133v1.8M96.4 136.6v1.3M96.9 132.9v1.2M96.9 135.9v1.8M96.9 139.5v1.3M99.1 133.9h1.3M99.5 136.8h1.3M100.4 121.1v1.2M105.7 128.5h1.2M108.7 128.5h1.8M109.6 124.7v1.2"/>
<path d="M109.6 127.6v1.8M109.6 131.2v1.2M111.3 136.8h2M112.3 128.5h1.2M115.1 136.8h1.8M116 132.1v2M116 135.9v1.8M116 139.5v1.9M116.7 136.2v1.3M116.7 139.3v1.8M118.6 136.8h2M158.3 139.7v1.2"/>
<path d="M185.6 136.8h2M187.3 130.2h2M189.4 136.8h1.7M189.5 136.2v1.3M189.5 139.3v1.8M190.2 132.1v2M190.2 135.9v1.8M190.2 139.5v1.9M191.1 130.2h1.8M192 125.5v2M192 129.3v1.8M192 132.9v2"/>
<path d="M192.9 136.8h2M194.7 130.2h2M196 120.9v1.9M205.4 136.8h1.3M205.7 130.8h1.3M205.8 133.9h1.3M208.5 136.8h1.8M208.8 130.8h1.8M208.9 133.9h1.8M209.4 132.9v1.2M209.4 135.9v1.8M209.4 139.5v1.3"/>
<path d="M209.7 126.9v1.3M209.7 129.9v1.8M209.7 133.5v1.3M209.8 130v1.2M209.8 133v1.8M209.8 136.6v1.3M212 136.8h1.3M212.4 130.8h1.2M212.5 133.9h1.3M112.7 140.2h1.3M115.8 140.2h1.8M116.7 142.9v1.3"/>
<path d="M119.4 140.2h1.2M154.3 143.6h1.3M157.4 143.6h1.8M158.3 142.7v1.8M158.3 146.3v1.3M161 143.6h1.3M185.6 140.2h1.3M188.6 140.2h1.8M189.5 142.9v1.3M192.2 140.2h1.3"/>
</g>
<!-- layer: Annotations -->
<path d="M158 99.2l-5.1 17.7h-2.5M85.6 118.4h2.5l19.6 9.2M124.9 116.9h25.5l7.5 24.7M132.8 109.5h2.5M134 109.5v2.5l-.8-1.5M134.9 110.5l-.9 1.5M178.7 106.2h2.5l10 22.1M192.7 103.5l25.8 14.7h6.7M126 136.8h-2.5l-4.3 2.5M179 136.8h2.5l5.5 2.6M23.7 192.3h79.4" fill="none" stroke="#000" stroke-width=".25"/>
<path d="M158.7 96.7l-.3 2.6-.8-.3zM190.6 102.2l2.3 .9-.4 .8zM107.8 127.3l2.1 1.4-2.4-.7zM117 140.5l2-1.6 .4 .7zM187.2 139.1l2 1.4-2.4-.7zM190.8 128.5l.8-.4 .6 2.5zM157.5 141.7l.8-.3 .3 2.6z" fill="#000" stroke="#000" stroke-width=".21"/>
<text font-size="9.6" x="23.7" y="190.3">Retro Lite CM4</text>
<g font-size="7">
<text x="166" y="183.4">Retro Lite CM4</text>
<text x="228.1" y="185.2">ISO 209 AW-6061</text>
<text x="166" y="190.9">Front Housing</text>
<text x="166" y="198.4">6061 Aluminum</text>
</g>
<g font-size="4.9">
<text x="108" y="161.4">NA</text>
<text x="132" y="161.4">NA</text>
<text x="166" y="161.4">StonedEdge</text>
<text x="200.5" y="161.4">2021/09/22</text>
<text x="227" y="161.4">Dmcke5</text>
<text x="261.5" y="161.4">2021/09/26</text>
<text x="166" y="171.4">NA</text>
<text x="227" y="171.4">Finished</text>
<text x="227.6" y="198.6">1.0</text>
<text x="237" y="198.4">2021/09/27</text>
<text x="276.1" y="198.6">1/1</text>
</g>
<g font-size="3.5">
<text x="149.7" y="15.9">202</text>
<text x="149.8" y="22">141</text>
<text x="148.1" y="28.3">110.8</text>
<text x="70.8" y="46.9">2x Ø15</text>
<text x="222.4" y="42.1" transform="rotate(-1 222.4 42.1)">4x Ø7</text>
<text x="61.3" y="50.9" transform="rotate(33 61.3 50.9)">2x Ø1.6</text>
<text x="52.1" y="55" transform="rotate(33 52.1 55)">Tap M1.4 x 0.2</text>
<text x="60.1" y="55.1" transform="rotate(33 60.1 55.1)">3.05mm</text>
<text x="243" y="59" transform="rotate(-28 243 59)">2x Ø1.6</text>
<text x="127.3" y="62.1" transform="rotate(-90 127.3 62.1)">66.2</text>
<text x="246" y="62.2" transform="rotate(-28 246 62.2)">3.05mm</text>
<text x="40.9" y="70.1" transform="rotate(24 40.9 70.1)">Ø1.6</text>
<text x="242.8" y="68.6" transform="rotate(-28 242.8 68.6)">Tap M1.4x0.2</text>
<text x="260.3" y="70.9" transform="rotate(-25 260.3 70.9)">Ø1.6</text>
<text x="30.4" y="74.6" transform="rotate(24 30.4 74.6)">Tap M1.4 x 0.2</text>
<text x="40.5" y="74.5" transform="rotate(24 40.5 74.5)">7mm</text>
<text x="66.7" y="75" transform="rotate(18 66.7 75)">Ø1.6</text>
<text x="263.3" y="74.2" transform="rotate(-25 263.3 74.2)">7mm</text>
<text x="56.6" y="80.5" transform="rotate(18 56.6 80.5)">Tap M1.4 x 0.2</text>
<text x="65.3" y="78.9" transform="rotate(18 65.3 78.9)">4.9mm</text>
<text x="256.7" y="81.8" transform="rotate(-25 256.7 81.8)">Tap M1.4 x 0.2</text>
<text x="36.4" y="88.5" transform="rotate(8 36.4 88.5)">Ø1.6</text>
<text x="27.4" y="95.6" transform="rotate(8 27.4 95.6)">Tap M1.4 x 0.2</text>
<text x="35.7" y="92.6" transform="rotate(9 35.7 92.6)">4.9mm</text>
<text x="166.6" y="100.3">3.55mm</text>
<text x="167.6" y="96.2">Ø1.6</text>
<text x="140.5" y="107.8">Ø1.6</text>
<text x="159.8" y="104.5">Tap M1.4 x 0.2</text>
<text x="263.5" y="107" transform="rotate(-14 263.5 107)">Ø1.6</text>
<text x="55.4" y="108.4">2x Ø1.25</text>
<text x="60.5" y="112.6">1.95</text>
<text x="135.5" y="112">3.55mm</text>
<text x="228.9" y="108.2">2x Ø1.6</text>
<text x="231.2" y="112.3">4.9mm</text>
<text x="264.4" y="111.1" transform="rotate(-14 264.4 111.1)">4.9mm</text>
<text x="50.9" y="116.7">Tap M1.0 x 0.2</text>
<text x="124.8" y="116.2">Tap M1.4 x 0.2</text>
<text x="223.4" y="116.5">Tap M1.4 x 0.2</text>
<text x="257.9" y="117" transform="rotate(-14 257.9 117)">Tap M1.4 x 0.2</text>
<text x="37.7" y="123.9">Ø1.6</text>
<text x="265.8" y="121.8" transform="rotate(-2 265.8 121.8)">Ø1.6</text>
<text x="265.9" y="126" transform="rotate(-2 265.9 126)">6.5mm</text>
<text x="37.6" y="128.1">6.5mm</text>
<text x="125.4" y="126.7">2x Ø1.6</text>
<text x="127.7" y="130.9">4.5mm</text>
<text x="167.6" y="126.7">2x Ø1.6</text>
<text x="169.9" y="130.9">4.5mm</text>
<text x="258.3" y="130.4" transform="rotate(-2 258.3 130.4)">Tap M1.4 x 0.2</text>
<text x="31.3" y="132.2">Tap 1.4 x 0.2</text>
<text x="122.3" y="135.1">Tap 1.4x0.2</text>
<text x="163.6" y="135.1">Tap 1.4 x 0.2</text>
<text x="247.3" y="135.8" transform="rotate(14 247.3 135.8)">Ø1.6</text>
<text x="36.4" y="143.1" transform="rotate(-15 36.4 143.1)">Ø1.6</text>
<text x="239.1" y="142.4" transform="rotate(14 239.1 142.4)">Tap 1.4 x 0.2</text>
<text x="246.2" y="139.9" transform="rotate(14 246.2 139.9)">4.5mm</text>
<text x="37.4" y="147.1" transform="rotate(-15 37.4 147.1)">4.5mm</text>
<text x="32.5" y="152.8" transform="rotate(-15 32.5 152.8)">Tap 1.4 x 0.2</text>
</g>
<text font-size="2.8" x="24.9" y="196.7">Technical Document: 2</text>
<g font-size="2.5">
<text x="108" y="155.7">Dept.</text>
<text x="132" y="155.7">Technical reference</text>
<text x="166" y="155.7">Created by</text>
<text x="227" y="155.7">Approved by</text>
<text x="166" y="165.7">Document type</text>
<text x="227" y="165.7">Document status</text>
<text x="166" y="175.7">Title</text>
<text x="227" y="175.7">DWG No.</text>
<text x="227" y="192.7">Rev.</text>
<text x="237" y="192.7">Date of issue</text>
<text x="273" y="192.7">Sheet</text>
</g>
</svg>
